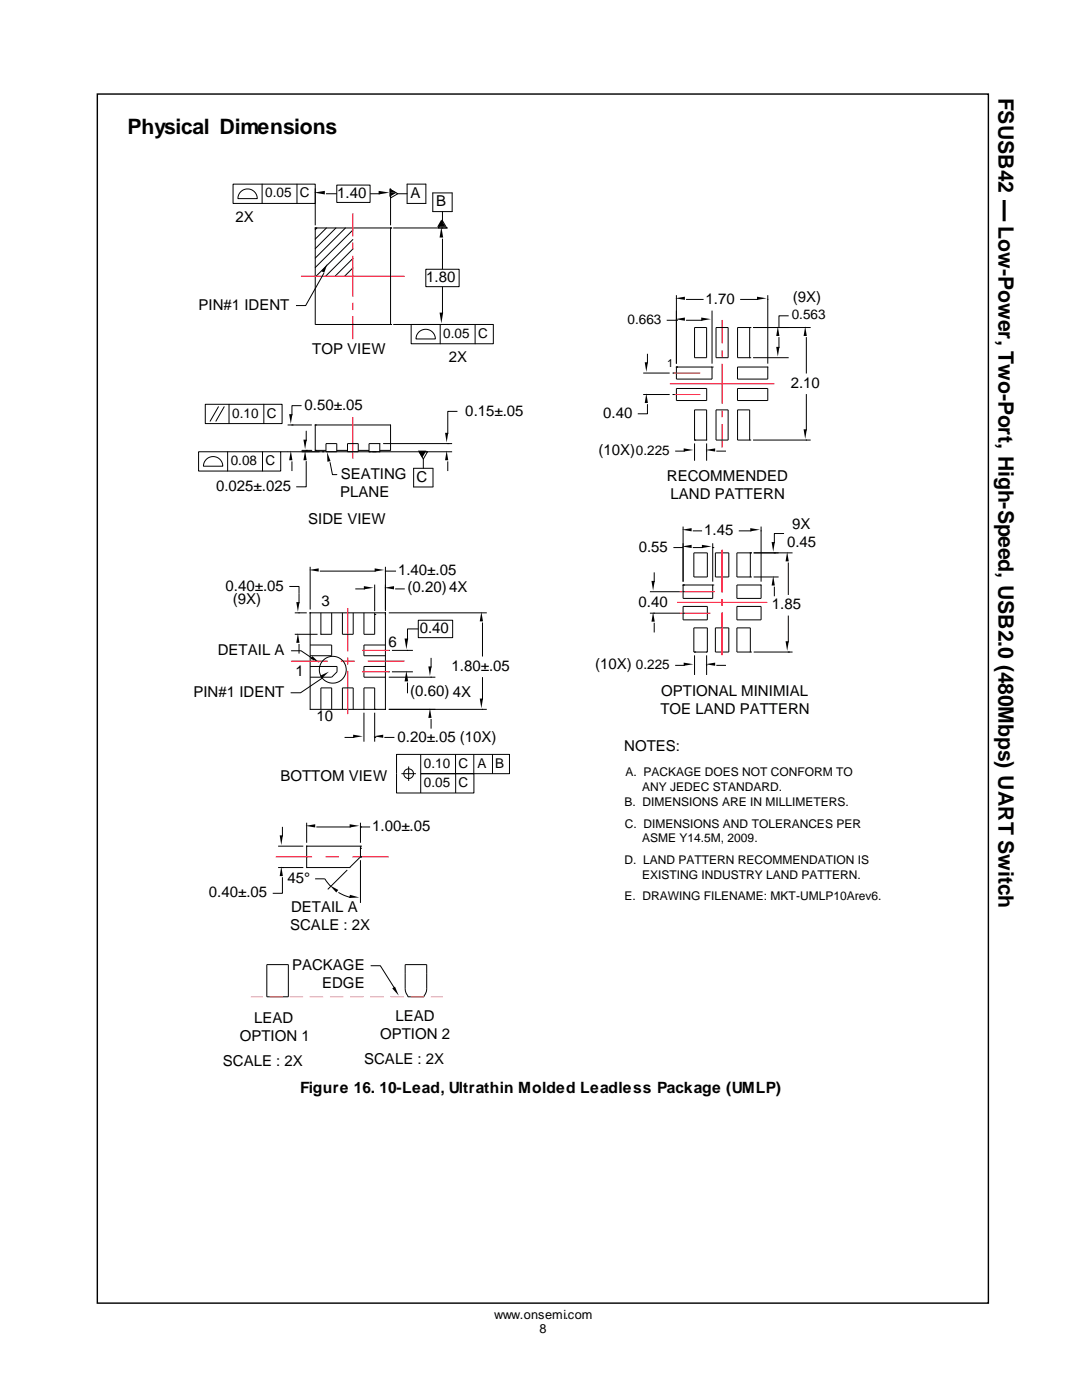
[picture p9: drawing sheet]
<svg xmlns="http://www.w3.org/2000/svg" width="216mm" height="279mm" viewBox="0 0 216 279" stroke-linecap="round" stroke-linejoin="round" font-family="sans-serif">
<path d="M19.4 18.8h177.8v241.3h-177.8z" fill="none" stroke="#000" stroke-width=".28"/>
<g fill="none" stroke="#000" stroke-width=".2">
<path d="M46.5 36.7h16.4v3.9h-16.4zM48 38.3a1.93 1.93 0 0 1 2.1-.5 1.93 1.93 0 0 1 1.2 1.8h-3.8l.1-.7zM52.3 36.7v3.9M59.3 36.7v3.9M62.9 37.6v7.4M65 38.7h2.2M67.2 36.9h6.6v3.5h-6.6zM73.8 38.7h2M77.9 37.8l1.5 .9-1.5 .8zM77.9 38.7h.1M77.9 37.6v7.4M79.4 38.7h1.8"/>
<path d="M81.2 36.7h3.8v3.9h-3.8zM86.4 38.5h3.8v3.7h-3.8zM62.9 45.5h.1M62.9 45.5v19.3h15M62.9 45.5h15M63.2 45.5l-.3 .3M64.6 54.5l-3.6 6.5h-1.9M65.1 45.5l-2.2 2.2M67 45.5l-4.1 4.1M68.9 45.5l-6 6M70.4 45.9l-7.5 7.5M70.4 47.8l-7.3 7.3"/>
<path d="M70.4 49.7l-5.4 5.4M70.4 51.6l-3.5 3.5M70.4 53.5l-1.6 1.6M77.9 45.5h.1M77.9 45.5v19.3M78.5 45.5h10.9M85 53.7h6.6v3.5h-6.6zM88.3 44l.8 1.5h-1.6zM88.3 42.2v1.8M88.3 47.6v6.1M88.3 57.2v5.4M135 58.9v13.7"/>
<path d="M136.9 59.8h3.5M147.7 59.8h3.6M153.2 58.9v13.7M153.2 59.8h.1M77.9 64.8h.1M78.5 64.8h10.9M82 64.8h16.4v3.8h-16.4zM83.6 66.2a1.93 1.93 0 0 1 2.1-.3 1.93 1.93 0 0 1 1.2 1.7h-3.9l.1-.7zM87.8 64.8v3.8M94.8 64.8v3.8M128.3 74.5h5.3M128.3 78.7h5.3"/>
<path d="M129.2 70.6v1.9M133 63.9h2M134.3 74.5h.1M134.3 78.7h.1M135 73.2h.1M135 63.9h.1M135 77.5h6v2.4h-6zM135 73.2v2.5h7.1v-2.5M135 73.2h7.1M136.9 63.9h3.2M138.6 65.4h2.4v6h-2.4zM142.1 73.2h.1"/>
<path d="M142.1 62v10.6M142.9 65.4h2.4v6h-2.4zM147.2 73.2h6v2.5h-6zM147.2 77.5h6v2.4h-6zM149.6 65.4h.1M149.6 71.4h.1M149.6 65.4h-2.4v6h2.4M149.6 65.4v6M150.3 71.4h7.1M150.3 65.4h11.5M155.4 67.3v2.2M157.4 63h-2v2.4"/>
<path d="M160.9 67.3v7.2M160.9 78.6v7.3M39.6 90.2h16.4v3.8h-16.4zM41 80.7h15.3v3.8h-15.3zM41.2 91.6a1.93 1.93 0 0 1 2.1-.3 1.93 1.93 0 0 1 1.2 1.7h-3.9l.1-.7zM43.6 81.2l-1.7 2.9M44.7 81.2l-1.6 2.9M45.4 90.2v3.8M45.7 80.7v3.8M52.4 90.2v3.8M52.6 80.7v3.8M56 90.2h34.2"/>
<path d="M57.4 84.8h4.8M58.3 84.8h.1M58.3 92.1v1.9M60.2 81h-1.9v1.9M60.2 89.9h2M61.1 92.1v5.1h-1.9M61.1 89.9h.1M61.1 86v2M62.9 89.9h.1M62.9 84.8h.1M62.9 84.8h15v5.1h-2.1M62.9 84.8v5.1"/>
<path d="M62.9 89.9h2.1M64.4 90.2h.1M65 90.2v-1.7h2.2v1.7M65.9 92.3l.4 2.4h.9M67.2 89.9h2.1M69.3 90.2v-1.7h2.2v1.7M71.5 89.9h2.1M73.6 90.2h.1M73.6 90.2v-1.7h2.2v1.7M76.5 88.5h13.7M82.5 93.5h3.9v3.7h-3.9zM83.6 90.2h1.7l-.8 1.4z"/>
<path d="M84.5 91.6v1.9M89.3 88.5h.1M89.3 92.1v1.9M91.3 82.1h-2v4.5M129.2 80.7v1.9h-1.9M134.7 90h1.9M138.6 87.8h.1M138.6 87.8v-6h2.4v6M138.6 87.8h2.4M138.6 88.5v3.4M141 88.5v3.4M141 90h.1"/>
<path d="M142.9 81.8h2.4v6h-2.4zM142.9 90h2M147.2 81.8h2.4v6h-2.4zM149.6 87.8h.1M150.3 87.8h11.5M57.7 117h2v3.4M61.9 113.1v8.5M63.8 114h11.2M70.9 117.5h1.9M74.8 116.7v5.3M76.9 113.1v8.9M76.9 114h2.1"/>
<path d="M76.9 117.5h.1M78.8 117.5h2M129.7 118.1h5.9M130.5 114.2v2M134.4 109.3h1.9M136.3 116.7h.1M136.3 118.1h.1M136.3 105.1v11M136.3 116.7v2.7h5.9v-2.7M136.3 116.7h5.9M138.2 105.9h1.9M138.2 109.3h2.1"/>
<path d="M138.4 110.3h2.7v4.8h-2.7zM142.2 116.7h.1M142.2 109.3h.1M142.2 108.4v7.7M142.7 110.3h2.7v4.8h-2.7zM147.4 105.9h2.5M149.7 110.3h.1M149.7 115.1h.1M149.7 110.3h-2.7v4.8h2.7M149.7 110.3v4.8M150.4 110.3h7.7M150.4 115.1h5"/>
<path d="M151.9 105.1v11M151.9 116.7v2.7h-4.9v-2.7h4.9M151.9 105.9h.1M154.5 110.3h.1M154.5 117.1v1.9M156.4 106.5h-1.9v1.9M157.3 112.3v6.4M58.1 129.9h2l2.3 1.5M58.8 122.3h2.4M58.8 126.6h4.6M59.7 128.5v1.9M61.9 122.3h15v19.3h-15z"/>
<path d="M61.9 128.7h4.3v2.2h-4.3M61.9 133h5.4v1.1l-1.1 1h-4.3M64 122.3v4.3h2.2v-4.3M64.3 135.4l-4.3 2.9h-1.9M68.3 122.3v4.3h2.2v-4.3M72.6 122.3v4.3h2.2v-4.3M74.8 122.6h.1M76.9 128.7h-4.3v2.2h4.3M76.9 133h-4.3v2.1h4.3M76.9 122.6h.1M77.6 122.3h19.5M77.6 135.1h9.3"/>
<path d="M77.7 134.1h.1M77.7 129.8h.1M78.2 134.1h4.2M78.2 129.8h4.2M81.3 136.2v2.2M83.5 123.8h6.8v3.5h-6.8zM83.5 125.5h-2.2v2.2M86 131.3v1.9M96.3 124.2v6.8M96.3 135.1v4.5M129.7 122.4h5.9M130.5 124.3v1.9"/>
<path d="M134.7 132.8h1.9M136.3 122.4h.1M136.3 121h4.8v2.7h-4.8zM138.4 125.3h2.7v4.8h-2.7zM138.6 130.1h.1M138.6 130.8v3.9M141 130.8v3.9M141 132.8h.1M142.7 125.3h2.7v4.8h-2.7zM142.9 132.8h2M147 125.3h2.7v4.8h-2.7zM147 121h4.9v2.7h-4.9z"/>
<path d="M149.7 130.1h.1M150.4 130.1h7.7M157.3 130.1h.1M157.3 122.8v5.4M64 141.6v-4.3h2.2v4.3M68.3 141.6v-4.3h2.2v4.3M68.8 147.2h1.9M72.6 141.6v-4.3h2.2v4.3M72.6 142.2v5.8M74.8 141.6h.1M74.8 147.2h.1M74.8 142.2v5.8"/>
<path d="M76.7 147.2h2M77.6 141.6h19.5M80.1 154.4h2.9M81.5 153v2.9M83.9 150.6v3.8h10.7v3.9h-15.5v-7.7h22.6v3.8h-17.8v3.9M86 143.5v1.9M90.9 150.6v3.8M90.9 154.4v3.9M94.5 150.6v3.8M98.3 150.6v3.8M55.5 168.9h5M55.5 173.1h5"/>
<path d="M56.4 175.1v3.2h-2M56.4 173.1h.1M56.4 165v1.9M61.2 164.2v4M62.9 175.4h1.9l1.2 1.5M63.1 165h6.9M67.5 178.1l1.2 .6 1.3 .4M69.3 173.6l-3.9 3.9M69.8 179.1h.1M71.9 168.9h.1M71.9 165h.1M71.9 171h.1"/>
<path d="M71.9 169.3h.1M71.9 168.9h-10.7v4.2h8.6l2.1-2.1M71.9 164.2v4M71.9 168.9v2.1M71.9 171.7v8.5M71.9 165h2M53.2 192.5h4.3v6.4h-4.3zM74 192.7h1.9l2.9 4.6M80.8 192.5h4.3v4.9l-.5 1.5h-3.2l-.5-1.4zM126 197.2h2M126.2 197l2.3 .1-.3 .4h-1.5v.3h1.4l-.2 .3h-1.2v.4h-.5zM128.1 197.2h-2.1"/>
<path d="M128.1 197.9h2.2M128.1 197.1l-2.1 .1M128.1 197.8h2.1M128.1 197.1h-2.1M128.1 197l-2.1 .1M128.1 197.7h2.1M128.2 197.7h2M128.2 197h-2.2M128.2 196.9l-2.2 .1M128.2 196.9h-2.2M128.3 196.8l-2.3 .1M128.9 197h1l.8 1.5h-.5l-.2-.4h-1.2l-.2 .4h-.5z"/>
<path d="M129.2 197.5h.4l.2 .3h-.8zM130.9 197h.5v1.5h-.5zM131.5 197h2.1M131.5 197.1h2.1M131.5 197.1l2.1 .1M131.5 197.2h2.1M131.5 197.6h2.1M131.5 197.8h2.1M131.8 197l1.9 .1 .2 .3v.4l-.3 .3 .3 .4h-.6l-.3-.4h-.8v.4h-.4zM132.2 197.5h1.1l.1 .1-.1 .2h-1.1zM133.6 197.7l-2.1 .1M133.6 197.7h-2.1"/>
<path d="M133.6 197.6l-2.1 .1M133.9 197.2h2.2M133.9 197.9h2.2M134 197.2h2.1M134 197.1h2M134.3 197.2l.4-.2 1.3 .1 .2 .2 .1 .3h-.4l-.2-.1h-.9l-.2 .1v.4l.2 .1h.9l.2-.2h.4v.3l-.5 .3-1.3-.1-.4-.4v-.5zM136 198h-2M136.1 197.9h-2.1M136.1 197.9h-2.2M136.4 197.4h2M136.4 197.6h2M136.4 197.7h2"/>
<path d="M136.6 197h.5v.6h1.1v-.6h.4v1.5h-.4v-.5h-1.1v.5h-.5zM139 197h.5v1.5h-.5zM139.9 197h.5v1.1h1.4v.4h-1.9zM141.7 197h2M141.7 197.1h2.1M141.7 197.2h2.1M141.7 197.9h2.1M141.7 198.1h2M141.9 197l1.9 .1 .3 .5-.1 .7-.4 .2h-1.7zM142.4 197.5h1.1l.1 .4-.1 .2h-1.1zM143.7 198l-2 .1M143.8 198h-2.1"/>
<path d="M144.3 198.1h.3l-.1 .4zM144.7 198.1l.1 .3 .2-.3v.4v-.3l-.1 .3-.2-.3v.3z"/>
<circle cx="66.4" cy="133.7" r="2.68"/>
<circle cx="81.5" cy="154.4" r=".96"/>
</g>
<g fill="#000">
<path d="M62.7 38.4l2.1-.3v.7zM75.6 38.1l2.1 .3-2.1 .4zM77.7 37.6l1.5 .8h-1.5zM77.7 38.4h1.5l-1.5 .9zM65.4 52.6l-.7 1.8-.6-.3zM88.1 45.3l.3 2.1h-.7zM88.1 43.8l.8 1.5h-1.7zM134.7 59.5l2-.3v.7zM151.1 59.2l1.9 .3-1.9 .4zM87.7 62.4h.7l-.3 2.1zM128.6 72.3h.7l-.3 1.9zM134.7 63.7l2-.3v.6z"/>
<path d="M139.9 63.4l2 .3-2 .3zM154.9 69.2h.6l-.3 2zM155.2 65.1l.3 2h-.6zM160.7 65.1l.3 2h-.7zM58 89.9l.3 2h-.6zM57.7 82.7h.6l-.3 1.9zM60.5 87.7h.7l-.3 2zM60.9 89.9l.3 2h-.7zM65.3 90.2l.7 1.8-.7 .2zM83.4 89.9h1.7l-.9 1.5zM89.1 89.9l.3 2h-.6zM88.8 86.4h.6l-.3 1.9z"/>
<path d="M129 78.5l.3 1.9h-.7zM136.4 89.5l2 .3-2 .3zM140.8 89.8l1.9-.3v.6zM160.3 85.7h.7l-.3 1.9zM61.7 113.8l1.9-.4v.7zM72.6 117l1.9 .3-1.9 .3zM74.8 113.4l1.9 .4-1.9 .3zM76.7 117.3l1.9-.3v.6zM130 115.9h.6l-.3 2zM136.1 105.7l1.9-.3v.6zM136.1 109.1l1.9-.4v.7zM140.1 108.7l1.9 .4-1.9 .3z"/>
<path d="M149.7 105.4l1.9 .3-1.9 .3zM154.3 114.9l.3 2h-.6zM154 108.2h.6l-.3 1.9zM157.1 110.1l.3 1.9h-.7zM59.4 126.4l.4 1.9h-.7zM59.1 120.2h.7l-.4 1.9zM62.3 130.9l1.4 1.4-1.7-.8zM63.9 134.9l1.7-.9-1.4 1.4zM81.1 133.8l.3 2.2h-.7zM80.7 127.4h.7l-.3 2.2zM85.5 133h.6l-.3 1.9zM96 122.1l.4 1.9h-.7z"/>
<path d="M95.7 139.4h.7l-.4 1.9zM130.3 122.1l.3 2h-.6zM136.4 132.2l2 .4-2 .3zM140.8 132.6l1.9-.4v.7zM156.7 128h.7l-.3 1.9zM70.5 146.6l1.9 .3-1.9 .4zM74.5 146.9l2-.3v.7zM85.8 141.3l.3 2h-.6zM55.8 166.7h.6l-.3 1.9zM56.1 172.9l.3 1.9h-.6zM61 164.8l1.9-.3v.6zM65.8 176.7l1.7 .9-.4 .5z"/>
<path d="M69.8 164.5l1.9 .3-1.9 .3zM69.8 178.6l1.9 .5-2 .1zM78.3 197.2l.5-.3 .8 1.8zM126 197.2h.4zM126 197.2l.4 .1zM126 197.3h.4zM126 197.3l.4 .1zM126 197.4h.4zM126 197.4l.4 .1zM126 197.5h.4zM126 197.5l1.8 .1zM126 197.6h1.8z"/>
<path d="M126 197.6l1.8 .1zM126 197.7h1.8zM126 197.7h1.7zM126 197.7l1.7 .1zM126 197.8h1.7zM126 197.8l1.7 .1zM126 197.9h1.6zM126 197.9h1.7zM126 197.9h.4zM126 197.9l.4 .1zM126 198h.4zM126 198l.4 .1z"/>
<path d="M126 198.1h.4zM126 198.1l.4 .1zM126 198.2h.4zM126 198.2l.4 .1zM126 198.3h.4zM127.8 198.3h.6zM127.9 198.3h.5zM127.9 198.2h.5zM127.9 198.2l.5 .1zM127.9 198.2h.6zM127.9 198.1h.6zM128 198.1h.5z"/>
<path d="M128 198h.5zM128 198h.6zM128 197.9l.6 .1zM128 197.9h.6zM128.1 197.9h.5zM128.2 197.7h2zM128.2 197.6l2 .1zM128.3 197.5h.5zM128.3 197.5l1.8 .1h-1.9zM128.3 197.5l1.8 .1zM128.3 197.4l.5 .1zM128.3 197.4h.5z"/>
<path d="M128.4 197.4h.4zM128.4 197.4h.5zM128.4 197.3l.5 .1zM128.4 197.3h.5zM128.4 197.2l.5 .1zM128.4 197.2h.5zM128.5 197.2h1.4zM128.5 197.2h1.3zM128.5 197.1l1.3 .1zM128.5 197.1h1.3zM128.6 197h1.2zM128.6 197l1.2 .1z"/>
<path d="M128.6 197h1.1zM128.6 196.9h1.1zM128.6 196.9l1.1 .1zM128.7 196.9h1zM128.7 196.8h1zM128.7 196.8l1 .1zM129.4 197.2h.5zM129.4 197.2l.5 .1zM129.4 197.3h.5zM129.5 197.3l.5 .1zM129.5 197.4h.5zM129.5 197.4l.5 .1z"/>
<path d="M129.5 197.5h.5zM129.6 197.5h.5zM129.7 197.9h.6zM129.7 197.9l.6 .1zM129.8 198h.5zM129.8 198h.6zM129.8 198l.6 .1zM129.8 198.1h.6zM129.9 198.1l.5 .1zM129.9 198.2h.5zM129.9 198.2h.6zM129.9 198.2l.6 .1z"/>
<path d="M129.9 198.3h.6zM130.7 196.8h.4zM130.7 196.8l.4 .1zM130.7 196.9h.4zM130.7 196.9l.4 .1zM130.7 197h.4zM130.7 197l.4 .1zM130.7 197.1h.4zM130.7 197.1l.4 .1zM130.7 197.2h.4zM130.7 197.2l.4 .1zM130.7 197.3h.4z"/>
<path d="M130.7 197.3l.4 .1zM130.7 197.4h.4zM130.7 197.4l.4 .2h-.4zM130.7 197.4h.4v.2zM130.7 197.6h.4zM130.7 197.6l.4 .1zM130.7 197.7h.4zM130.7 197.7l.4 .1zM130.7 197.8h.4zM130.7 197.8l.4 .1zM130.7 197.9h.4zM130.7 197.9l.4 .1z"/>
<path d="M130.7 198h.4zM130.7 198l.4 .1zM130.7 198.1h.4zM130.7 198.1l.4 .1zM130.7 198.2h.4zM130.7 198.2l.4 .1zM130.7 198.3h.4zM131.5 196.8h1.8zM131.5 196.8l1.9 .1zM131.5 196.9h1.9zM131.5 196.9h2zM131.5 196.9l2 .1z"/>
<path d="M131.5 197h2zM131.5 197.2h.5zM131.5 197.2l.5 .1zM131.5 197.3h.5zM131.5 197.3l.5 .1zM131.5 197.4h.5zM131.5 197.4l.5 .1zM131.5 197.5h.5zM131.5 197.8h2zM131.5 197.8l1.9 .1zM131.5 197.9h1.9zM131.5 197.9h1.8z"/>
<path d="M131.5 197.9h.5zM131.5 197.9l.5 .1zM131.5 198h.5zM131.5 198l.5 .1zM131.5 198.1h.5zM131.5 198.1l.5 .1zM131.5 198.2h.5zM131.5 198.2l.5 .1zM131.5 198.3h.5zM132.8 197.9h.5zM132.8 197.9h.6zM132.8 197.9l.6 .1z"/>
<path d="M132.8 198h.6zM132.9 198h.5zM132.9 198h.6zM132.9 198l.6 .1zM132.9 198.1h.6zM133 198.1h.6zM133 198.1l.6 .1zM133 198.2h.6zM133.1 198.2h.5zM133.1 198.2h.6zM133.1 197.2h.5zM133.1 198.2l.6 .1z"/>
<path d="M133.1 198.3h.6zM133.1 197.2l.5 .1zM133.1 197.5h.5zM133.1 197.3h.5zM133.2 197.3h.4zM133.2 197.5h.4zM133.2 197.3l.4 .1zM133.2 197.4h.4zM133.2 197.4l.4 .1zM133.9 197.3h.5zM133.9 197.3l.5 .1zM133.9 197.4h.5z"/>
<path d="M133.9 197.4l.5 .1zM133.9 197.5h.5zM133.9 197.5l.5 .1zM133.9 197.6h.5zM133.9 197.6l.5 .1zM133.9 197.7h.5zM133.9 197.7l.5 .1zM133.9 197.8h.5zM133.9 197.8h.6zM133.9 197.2h.6zM133.9 197.2l.6 .1zM133.9 197.3h.6z"/>
<path d="M133.9 197.8l.7 .1zM134 198h2zM134 198l2 .1zM134 197h2zM134 197.1h2zM134 197l2 .1zM134 198.1h1.9zM134 198.1h2zM134.1 197h1.9zM134.1 197h1.8zM134.1 198.1h1.8zM134.1 196.9l1.8 .1z"/>
<path d="M134.1 198.1l1.8 .1zM134.1 196.9h1.8zM134.1 198.2h1.8zM134.2 196.9h1.7zM134.2 198.2h1.7zM134.2 198.2h1.6zM134.2 196.9h1.6zM134.3 198.2h1.4zM134.3 196.9h1.4zM134.3 196.9h1.5zM134.3 196.8l1.4 .1zM134.3 198.2l1.4 .1z"/>
<path d="M134.3 196.8h1.4zM134.3 198.3h1.3zM134.3 198.3h1.4zM134.4 196.8h1.3zM134.4 198.3h1.2zM134.4 196.8h1.2zM134.5 196.8h1.1zM135.5 197.2h.6zM135.5 197.9h.6zM135.5 197.8h.6zM135.5 197.2l.6 .1zM135.5 197.3h.6z"/>
<path d="M135.6 197.3h.5zM135.6 197.8h.5zM135.6 197.3l.5 .1zM135.6 197.4h.5zM135.6 197.7h.5zM135.6 197.7l.5 .1zM136.4 196.8h.5zM136.4 196.8l.5 .1zM136.4 196.9h.5zM136.4 196.9l.5 .1zM136.4 197h.5zM136.4 197l.5 .1z"/>
<path d="M136.4 197.1h.5zM136.4 197.1l.5 .1zM136.4 197.2h.5zM136.4 197.2l.5 .1zM136.4 197.3h.5zM136.4 197.8h.5zM136.4 197.8l.5 .1zM136.4 197.9h.5zM136.4 197.9l.5 .1zM136.4 198h.5zM136.4 198l.5 .1zM136.4 198.1h.5z"/>
<path d="M136.4 198.1l.5 .1zM136.4 198.2h.5zM136.4 198.2l.5 .1zM136.4 198.3h.5zM138 196.8h.4zM138 196.8l.4 .1zM138 196.9h.4zM138 196.9l.4 .1zM138 197h.4zM138 197l.4 .1zM138 197.1h.4zM138 197.1l.4 .1z"/>
<path d="M138 197.2h.4zM138 197.2l.4 .1zM138 197.3h.4zM138 197.8h.4zM138 197.8l.4 .1zM138 197.9h.4zM138 197.9l.4 .1zM138 198h.4zM138 198l.4 .1zM138 198.1h.4zM138 198.1l.4 .1zM138 198.2h.4z"/>
<path d="M138 198.2l.4 .1zM138 198.3h.4zM138.8 196.8h.5zM138.8 196.8l.5 .1zM138.8 196.9h.5zM138.8 196.9l.5 .1zM138.8 197h.5zM138.8 197l.5 .1zM138.8 197.1h.5zM138.8 197.1l.5 .1zM138.8 197.2h.5zM138.8 197.2l.5 .1z"/>
<path d="M138.8 197.3h.5zM138.8 197.3l.5 .1zM138.8 197.4h.5zM138.8 197.4l.5 .2h-.5zM138.8 197.4h.5v.2zM138.8 197.6h.5zM138.8 197.6l.5 .1zM138.8 197.7h.5zM138.8 197.7l.5 .1zM138.8 197.8h.5zM138.8 197.8l.5 .1zM138.8 197.9h.5z"/>
<path d="M138.8 197.9l.5 .1zM138.8 198h.5zM138.8 198l.5 .1zM138.8 198.1h.5zM138.8 198.1l.5 .1zM138.8 198.2h.5zM138.8 198.2l.5 .1zM138.8 198.3h.5zM139.7 196.8h.4zM139.7 196.8l.4 .1zM139.7 196.9h.4zM139.7 196.9l.4 .1z"/>
<path d="M139.7 197h.4zM139.7 197l.4 .1zM139.7 197.1h.4zM139.7 197.1l.4 .1zM139.7 197.2h.4zM139.7 197.2l.4 .1zM139.7 197.3h.4zM139.7 197.3l.4 .1zM139.7 197.4l.4 .1zM139.7 197.5h.4zM139.7 197.5l.4 .1zM139.7 197.6h.4z"/>
<path d="M139.7 197.6l.4 .1zM139.7 197.7h.4zM139.7 197.7l.4 .1zM139.7 197.8h.4zM139.7 197.8l.4 .1zM139.7 197.9h1.8zM139.7 197.9l1.8 .1zM139.7 198h1.8zM139.7 198l1.8 .1zM139.7 198.1h1.8zM139.7 198.1l1.8 .1zM139.7 198.2h1.8z"/>
<path d="M139.7 198.2l1.8 .1zM139.7 198.3h1.8zM141.7 196.8h1.7zM141.7 196.8h1.8zM141.7 196.8l1.8 .1zM141.7 196.9h1.9zM141.7 196.9l2 .1zM141.7 197h2zM141.7 197.2h.5zM141.7 197.2l.5 .1zM141.7 197.3h.5zM141.7 197.3l.5 .1z"/>
<path d="M141.7 197.4h.5zM141.7 197.4l.5 .1zM141.7 197.5h.5zM141.7 197.5l.5 .1zM141.7 197.6h.5zM141.7 197.6l.5 .1zM141.7 197.7h.5zM141.7 197.7l.5 .1zM141.7 197.8h.5zM141.7 197.8l.5 .1zM141.7 198.1h2zM141.7 198.1l1.9 .1z"/>
<path d="M141.7 198.2h1.9zM141.7 198.2h1.8zM141.7 198.2l1.8 .1zM141.7 198.3h1.7zM141.7 198.3h1.8zM143.2 197.2h.6zM143.2 197.9h.6zM143.3 197.8l.5 .1zM143.3 197.2l.5 .1zM143.3 197.8h.5zM143.3 197.3h.5zM143.4 197.3h.4z"/>
<path d="M143.4 197.8h.4zM143.4 197.3l.4 .1zM143.4 197.4h.4zM143.4 197.7l.4 .1zM143.4 197.7h.4zM143.4 197.4l.4 .1zM143.4 197.5h.4zM143.4 197.5l.4 .1zM143.4 197.6h.4zM143.4 197.6l.4 .1zM144.1 197.9h.3zM144.1 197.9l.3 .1z"/>
<path d="M144.1 198h.3zM144.4 198h.1zM144.5 198.1h.1zM144.6 198.2h.1zM144.7 198h.1z"/>
</g>
<g fill="none" stroke="#f00" stroke-width=".2">
<path d="M60.1 55.1h20.6M70.4 42.6v4.5M70.4 48.4v1.4M70.4 51.1v8M70.4 60.5v1.3M70.4 63.1v4.5M133.7 76.6h20.8M134.3 74.5h5.4M134.3 78.7h5.4M144.1 63.9v4.7M144.1 69.9v1.3M144.1 72.6v8"/>
<path d="M70.4 83.2v8.3M144.1 81.9v1.4M144.1 84.6v4.7M135.5 118.1h7.1M144.1 109.7v8.5M144.1 119.6v1.3M58.1 131.9h7.3M68.1 131.9h2.6M69.4 121.4v8.5M69.4 131.3v1.3M69.4 133.9v8.5M72.2 129.8h5.5"/>
<path d="M72.2 134.1h5.5M73.4 131.9h7.3M135.1 120.2h18M135.5 122.4h6.2M144.1 122.2v8.5M55 171h7.3M65 171h2.6M70.3 171h7.3"/>
</g>
<path d="M50 198.9h2.4M53.8 198.9h2.6M57.8 198.9h2.7M61.8 198.9h2.7M65.8 198.9h2.7M69.9 198.9h2.6M73.9 198.9h2.7M77.9 198.9h2.7M81.9 198.9h2.7M86 198.9h2.3" fill="none" stroke="#f0f" stroke-width=".2"/>
<g fill="none" stroke="#e4002b" stroke-width=".2">
<path d="M131.4 200h5M131.5 199.9h4.9M131.5 199.9h5M131.6 199.7h4.9M131.6 199.6h5M131.7 199.6h4.9M131.7 199.5h4.9M131.7 199.5h5M131.8 199.4h4.9M131.8 199.3h5M131.9 199.2h4.9M133.8 196h4.9"/>
<path d="M133.8 195.8h5M133.9 195.7h5M134 195.6h4.9M134 195.5h4.9M134 195.5h5M134.1 195.3h5M134.2 195.2h4.9M134.2 195.2h5M134.3 195h5M134.3 194.9h5M134.4 194.8h5M134.5 194.7h5"/>
<path d="M134.6 194.5h4.9M134.6 194.4h5M134.7 194.3h4.9M134.7 194.3h5M134.8 194.2h4.9M134.8 194.1h4.9M134.9 194h4.9M134.9 193.9h4.9M134.9 193.9h5M135 193.9h4.9M135 193.7h5M135.1 193.6h5"/>
<path d="M135.2 193.5h4.9M135.3 193.3h4.9M136.5 199.8h-5M136.7 199.4h-5M136.8 199.3h-5M136.8 199.2h-4.9M136.9 199.1l-5 .1M136.9 199.1h-5M136.9 199l-4.9 .1M137 199h-5M137 198.9l-5 .1M137 198.9h-4.9"/>
<path d="M138.6 196.2h-5M138.6 196.1h-5M138.6 196.1h-4.9M138.7 196l-5 .1M138.7 196h-5M138.7 195.9h-4.9M138.8 195.8l-5 .1M138.8 195.7l-4.9 .1M139 195.4h-4.9M139.2 195.1h-5M139.8 194l-5 .1M139.9 193.8h-4.9"/>
<path d="M140 193.6l-5 .1M140.1 193.5h-5M140.2 193.4h-5M140.2 193.3l-5 .1M140.2 193.2l-4.9 .1M140.3 193.2h-5M140.3 193.1h-4.9M130.4 201.7h5M130.5 201.6h5M130.6 201.5h4.9M130.6 201.4h4.9M130.7 201.3h4.9"/>
<path d="M130.7 201.3h5M130.8 201.1h4.9M130.8 201.1h5M130.8 201h5M130.9 200.9h4.9M130.9 200.9h5M130.9 200.8h5M131 200.7h5M131 200.6h5M131.1 200.5h5M131.2 200.4h5M131.3 200.3h4.9"/>
<path d="M131.3 200.2h5M131.4 200.1h4.9M135.2 202h-4.9M135.3 201.9l-5 .1M135.3 201.9h-5M135.3 201.8h-4.9M135.4 201.7h-5M135.4 201.6l-4.9 .1M135.5 201.5l-5 .1M135.6 201.4h-5M135.7 201.2h-5"/>
</g>
<path d="M132.3 199.1h4.9l-1.8 3.2h-4.9zM135.6 193.3h5l-1.8 3.1h-5z" fill="none" stroke="#ff003f" stroke-width=".2"/>
<path d="M124.8 192.5h21.5v10.7h-21.5z" fill-rule="evenodd" fill="#fff"/>
<g font-size="4.2">
<text x="199.2" y="19.5" transform="rotate(90 199.2 19.5)">FSUSB42 — Low-Power, Two-Port, High-Speed, USB2.0 (480Mbps) UART Switch</text>
<text x="25.4" y="26.8">Physical Dimensions</text>
</g>
<text font-size="3.1" x="59.9" y="218.1">Figure 16. 10-Lead, Ultrathin Molded Leadless Package (UMLP)</text>
<g font-size="3">
<text x="67.3" y="39.5">1.40</text>
<text x="81.9" y="39.5">A</text>
<text x="87" y="41.2">B</text>
<text x="47" y="44.3">2X</text>
<text x="85" y="56.3">1.80</text>
<text x="39.6" y="61.9">PIN#1 IDENT</text>
<text x="140.8" y="60.6">1.70</text>
<text x="158.2" y="60.3">(9X)</text>
<text x="62.3" y="70.7">TOP VIEW</text>
<text x="89.5" y="72.3">2X</text>
<text x="157.8" y="77.4">2.10</text>
<text x="60.8" y="81.8">0.50±.05</text>
<text x="92.8" y="82.9">0.15±.05</text>
<text x="120.4" y="83.4">0.40</text>
<text x="68" y="95.6">SEATING</text>
<text x="119.4" y="90.9">(10X)0.225</text>
<text x="43.1" y="98">0.025±.025</text>
<text x="67.9" y="99.2">PLANE</text>
<text x="83.1" y="96.2">C</text>
<text x="133.1" y="96">RECOMMENDED</text>
<text x="133.8" y="99.6">LAND PATTERN</text>
<text x="61.5" y="104.5">SIDE VIEW</text>
<text x="140.5" y="106.8">1.45</text>
<text x="158.1" y="105.5">9X</text>
<text x="127.5" y="110.1">0.55</text>
<text x="157.1" y="109.1">0.45</text>
<text x="45" y="117.9">0.40±.05</text>
<text x="79.4" y="114.8">1.40±.05</text>
<text x="81.3" y="118.1">(0.20)4X</text>
<text x="46.5" y="120.5">(9X)</text>
<text x="64.1" y="121">3</text>
<text x="127.4" y="121.1">0.40</text>
<text x="154" y="121.6">1.85</text>
<text x="43.5" y="130.7">DETAIL A</text>
<text x="77.5" y="129.1">6</text>
<text x="83.8" y="126.3">0.40</text>
<text x="59" y="134.9">1</text>
<text x="90.1" y="133.9">1.80±.05</text>
<text x="118.8" y="133.6">(10X) 0.225</text>
<text x="38.6" y="139.1">PIN#1 IDENT</text>
<text x="63.2" y="144">10</text>
<text x="81.8" y="138.9">(0.60) 4X</text>
<text x="131.8" y="142.6">TOE LAND PATTERN</text>
<text x="131.9" y="139">OPTIONAL MINIMIAL</text>
<text x="79.3" y="148">0.20±.05 (10X)</text>
<text x="124.5" y="149.9">NOTES:</text>
<text x="56" y="155.8">BOTTOM VIEW</text>
<text x="74.3" y="165.9">1.00±.05</text>
<text x="41.7" y="179.1">0.40±.05</text>
<text x="57.4" y="176.2">45°</text>
<text x="57.9" y="185.7">SCALE : 2X</text>
<text x="58.1" y="181.9">DETAIL A</text>
<text x="58.3" y="193.6">PACKAGE</text>
<text x="64.3" y="197.2">EDGE</text>
<text x="78.9" y="203.8">LEAD</text>
<text x="47.8" y="207.8">OPTION 1</text>
<text x="50.7" y="204.2">LEAD</text>
<text x="75.8" y="207.4">OPTION 2</text>
<text x="44.5" y="212.8">SCALE : 2X</text>
<text x="72.7" y="212.3">SCALE : 2X</text>
</g>
<g font-size="2.7">
<text x="52.9" y="39.4">0.05</text>
<text x="59.9" y="39.4">C</text>
<text x="125.2" y="64.6">0.663</text>
<text x="158" y="63.7">0.563</text>
<text x="88.5" y="67.4">0.05</text>
<text x="95.4" y="67.4">C</text>
<text x="46.3" y="83.4">0.10</text>
<text x="53.2" y="83.4">C</text>
<text x="46" y="92.8">0.08</text>
<text x="53" y="92.8">C</text>
<text x="84.6" y="153.2">0.10</text>
<text x="91.5" y="153.2">C</text>
<text x="95.3" y="153.2">A</text>
<text x="98.8" y="153.2">B</text>
<text x="84.6" y="157.1">0.05</text>
<text x="91.5" y="157.1">C</text>
</g>
<g font-size="2.5">
<text x="98.6" y="263.3">www.onsemi.com</text>
<text x="107.7" y="266.1">8</text>
</g>
<g font-size="2.4">
<text x="124.8" y="154.9">A. PACKAGE DOES NOT CONFORM TO</text>
<text x="124.6" y="160.9">B. DIMENSIONS ARE IN MILLIMETERS.</text>
<text x="128.1" y="157.9">ANY JEDEC STANDARD.</text>
<text x="124.7" y="165.2">C. DIMENSIONS AND TOLERANCES PER</text>
<text x="124.6" y="172.5">D. LAND PATTERN RECOMMENDATION IS</text>
<text x="128.1" y="168.1">ASME Y14.5M, 2009.</text>
<text x="124.6" y="179.7">E. DRAWING FILENAME: MKT-UMLP10Arev6.</text>
<text x="128.1" y="175.3">EXISTING INDUSTRY LAND PATTERN.</text>
</g>
<text font-size="2.2" x="133.1" y="73.3">1</text>
</svg>
